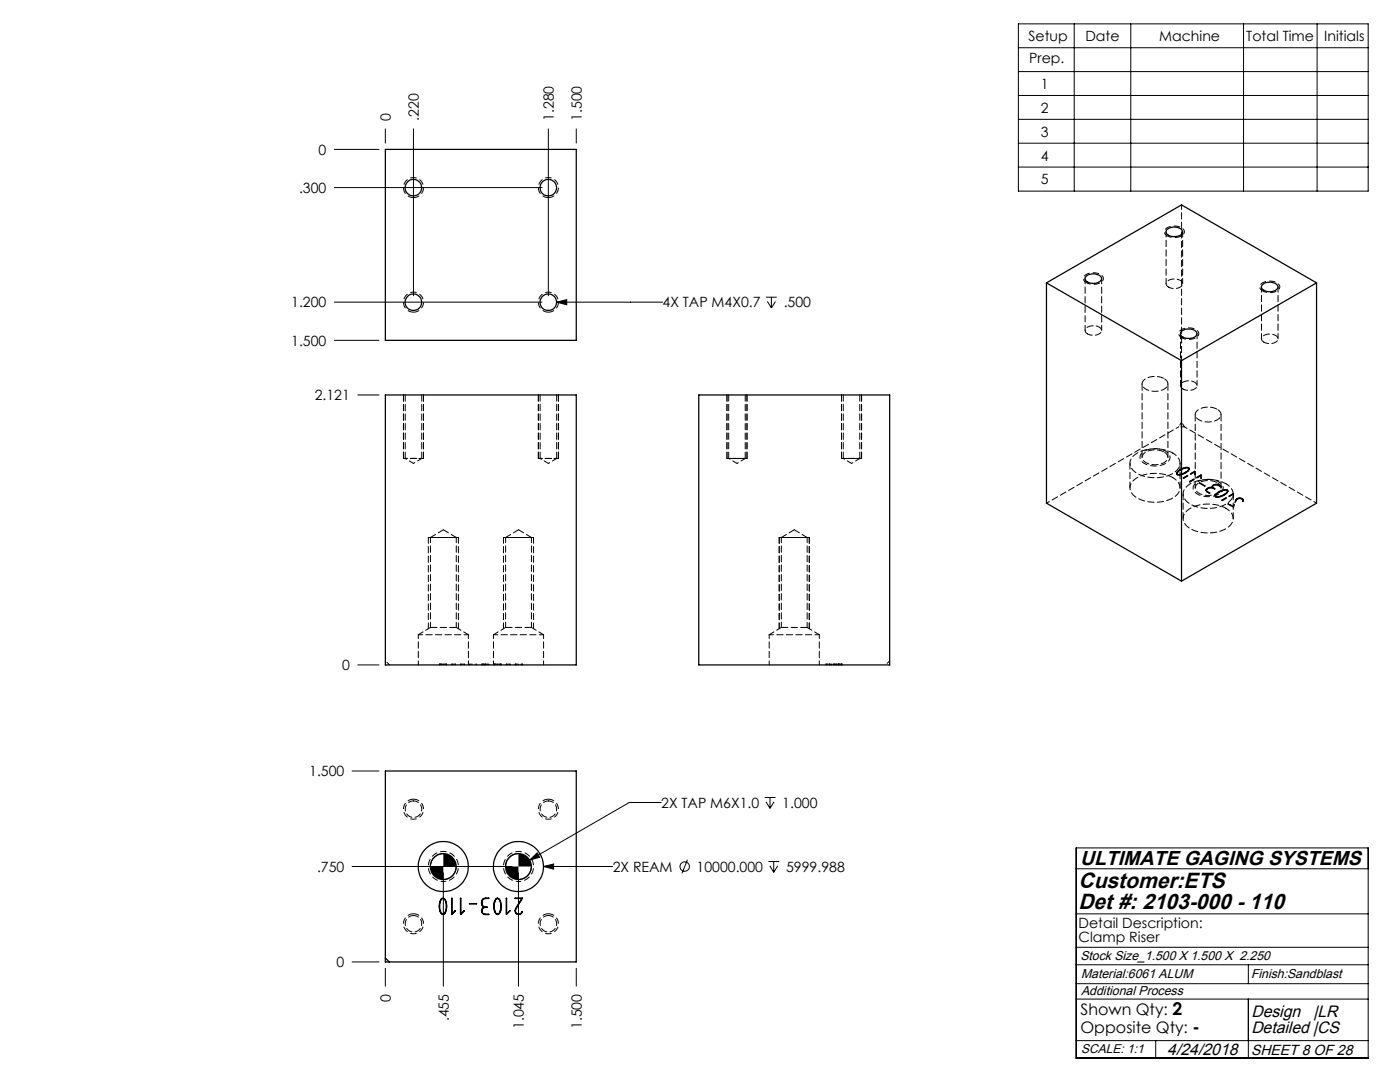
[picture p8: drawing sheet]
<svg xmlns="http://www.w3.org/2000/svg" width="279mm" height="216mm" viewBox="0 0 279 216" stroke-linecap="round" stroke-linejoin="round" font-family="sans-serif">
<g fill="none" stroke="#000" stroke-width=".2">
<path d="M203.2 4.8h69.9v33.3h-69.9zM203.2 9.5h69.9M203.2 14.3h69.9M203.2 19.1h69.9M214.4 4.8v33.3M225.7 4.8v33.3M248.2 4.8v33.3M262.9 4.8v33.3M66.7 29.8h8.9M66.7 37.4h41.5M76.9 25.7v2.8M82.5 25.7v33.3"/>
<path d="M109.4 25.7v33.3M115 25.7v2.8M203.2 23.8h69.9M203.2 28.6h69.9M203.2 33.3h69.9M152.9 59.3h2.1M154 59.3v2.2M66.7 60.3h41.5M66.7 67.9h8.9M71.4 78.8h4.2M111.1 60.3l2-.5v1zM111.1 60.3h21.1"/>
<path d="M153.1 60.1l.9 1.4M154.8 60.1l-.8 1.4M71.4 132.7h4.2M70.3 153.8h5.3M152.6 159.1h2.2M152.9 160l.8 1.3M153.7 159.1v2.2M154.5 160l-.8 1.3M70.3 172.9h31.9M88.5 174.2v22.6M88.5 170.3a2.59 2.59 0 0 0-2.6 2.6M91.1 172.9a2.58 2.58 0 0 1-2.6 2.6"/>
<path d="M103.5 170.3a2.65 2.65 0 0 0-2.6 2.6M103.5 174.2v22.6M105.7 171.6l1.5-1.4 .5 .9zM106 172.9a2.58 2.58 0 0 1-2.5 2.6M108.5 172.9l2-.5v1zM108.5 172.9h13.8M131.9 160.1h-6.3l-19.9 11.5M137.2 171.6l-1.1 2.7M153.4 171.9h2.1M153.6 172.8l.8 1.3M154.4 171.9v2.2M155.2 172.8l-.8 1.3"/>
<path d="M214.8 169.2h58.3v41.9h-58.3zM214.8 173.4h58.3M70.3 191.9h5.3M76.9 193.2v3.6M115 193.2v3.6M214.8 196.3h58.3M214.8 192.5h58.3M214.8 189h58.3M214.8 199.4h58.3M214.8 182.4h58.3M249.1 192.5v3.8M249.1 199.4v11.7"/>
<path d="M214.8 207.6h58.3M230.6 207.6v3.5"/>
<circle cx="136.6" cy="172.9" r=".94"/>
</g>
<path d="M216.8 56.4a.94 .94 0 0 1-.6-1.1 .94 .94 0 0 1 1-.7 2.35 2.35 0 0 1 3 .9 1.84 1.84 0 0 1-2.3 1.2l-1.1-.3M233 47.1a.94 .94 0 0 1-.6-1.1 .94 .94 0 0 1 1-.7 2.35 2.35 0 0 1 3 .9 1.84 1.84 0 0 1-2.4 1.2l-1-.3M252 58.1a.94 .94 0 0 1-.6-1.1 .94 .94 0 0 1 1-.8 2.35 2.35 0 0 1 3 1 1.84 1.84 0 0 1-2.3 1.2l-1.1-.3M235.8 67.4a.94 .94 0 0 1-.5-1.1 .94 .94 0 0 1 .9-.7 2.35 2.35 0 0 1 3 .9 1.84 1.84 0 0 1-2.3 1.2l-1.1-.3" fill="none" stroke="#000" stroke-width=".2" stroke-dasharray="1.3 .6" stroke-dashoffset=".4" stroke-linecap="butt"/>
<path d="M232.6 90a4.1 4.1 0 0 0-5 .8 1.53 1.53 0 0 0 1.4 1.9 4 4 0 0 0 4.4-1 1.28 1.28 0 0 0-.8-1.7M243.2 96.1a4.1 4.1 0 0 0-5 .8 1.53 1.53 0 0 0 1.4 2 4 4 0 0 0 4.4-1 1.28 1.28 0 0 0-.8-1.8M88.5 175.9a3 3 0 0 1-2.7-4.4 3 3 0 0 1 5.2-.2 3 3 0 0 1-2.3 4.6h-.2M103.5 175.9a3 3 0 0 1-2.7-4.4 3 3 0 0 1 5.2-.2 3 3 0 0 1-2.3 4.6h-.2" fill="none" stroke="#000" stroke-width=".2" stroke-dasharray="1.3 .6" stroke-dashoffset=".7" stroke-linecap="butt"/>
<path d="M82.5 39.4a2 2 0 0 1-1.7-2.9 2 2 0 0 1 3.4-.2 2 2 0 0 1-1.5 3.1h-.2M109.4 39.4a2 2 0 0 1-1.7-2.9 2 2 0 0 1 3.4-.2 2 2 0 0 1-1.5 3.1h-.2M82.5 62.3a2 2 0 0 1-1.7-3 2 2 0 0 1 3.4-.1 2 2 0 0 1-1.5 3.1h-.2M109.4 62.3a2 2 0 0 1-1.7-3 2 2 0 0 1 3.4-.1 2 2 0 0 1-1.5 3.1h-.2M82.5 159.5a2 2 0 0 0-1.7 2.9 2 2 0 0 0 3.4 .2 2 2 0 0 0-1.5-3.1h-.2M109.4 159.5a2 2 0 0 0-1.7 2.9 2 2 0 0 0 3.4 .2 2 2 0 0 0-1.5-3.1h-.2M82.5 182.3a2 2 0 0 0-1.7 3 2 2 0 0 0 3.4 .1 2 2 0 0 0-1.5-3.1h-.2M109.4 182.3a2 2 0 0 0-1.7 3 2 2 0 0 0 3.4 .1 2 2 0 0 0-1.5-3.1h-.2" fill="none" stroke="#000" stroke-width=".2" stroke-dasharray="1.3 .6" stroke-dashoffset=".1" stroke-linecap="butt"/>
<g fill="none" stroke="#000" stroke-width=".2" stroke-dasharray="1.3 .6">
<path d="M80.5 78.8v12.7M80.9 78.8v12.7M84.5 78.8v12.7M107.4 78.8v12.7M107.8 78.8v12.7M111.4 78.8v12.7M145.1 78.8v12.7M145.4 78.8v12.7M149.1 78.8v12.7M167.9 78.8v12.7M168.3 78.8v12.7M171.9 78.8v12.7"/>
<path d="M227.9 76.6v14.6M84.2 91.5v-12.7M111.1 91.5v-12.7M148.7 91.5v-12.7M171.6 91.5v-12.7M233.1 91.2v-14.6M234.8 94.4v.2M234.8 94.4v.1M234.8 94.4l.1 .2M234.8 94.6l.1 .1M234.9 94.4v.2M234.9 94.6v.1"/>
<path d="M235 94.6v.1M235 94.7l-.1-.1 .2-.4M235 94.6l-.1-.1 .2-.4M235 94v.1M235 94l-.2 .4M235 94.1l-.2 .4M235.1 94.1v.1M235.1 94.2l.4-.3M235.1 94.1l.4-.4M235.5 93.7v.1M235.5 93.7l-.5 .3M235.5 93.8l-.5 .3"/>
<path d="M235.5 93.7v.2M235.5 93.9l.2-.2M235.5 93.7l.2-.1M235.6 93.6v.1M235.6 93.6l-.1 .1M235.6 93.7l-.1 .1M235.7 93.6v.1M235.9 94.6v.1M235.9 94.5v.1M236.2 95.3v.1M236.2 95.4v.1M236.3 93.4v.1"/>
<path d="M236.5 94.3v.1M236.5 94.4l-.6 .2M236.5 94.3l-.6 .2M236.5 94.3l.2-.1M236.5 94.4l.2-.1M236.6 94.2v.1M236.6 94.3l-.1 .1M236.6 94.2l-.1 .1M236.7 94.2v.1M236.7 94.2l.4-.3M236.7 94.3l.4-.3M237.1 93.8v.2"/>
<path d="M237.1 94l-.5 .3M237.1 93.8l-.5 .4M237.1 93.9v.1M237.1 93.9l.3-.4M237.1 94l.3-.4M237.2 93.3v.1M237.2 93.4l.1 .2-.2 .4M237.2 93.3l.1 .2-.2 .3M237.3 93.6v-.1M237.3 93.5l-.1-.1M237.3 93.4l-.1-.1M237.4 93.5v.1"/>
<path d="M237.4 93.5h-.1M237.4 93.6h-.1M237.4 93.6v-.1M237.4 96l.1 .1M237.4 96.2h.1M237.4 96v.2M237.5 96.1v.1M238.4 94.6h.1M238.4 94.7h.1M238.4 94.6v.1M238.4 94.1v.5M238.4 94v.1"/>
<path d="M238.5 94.6v.1M238.5 94.6v-.5M238.5 94.1l-.1-.1M238.5 94.2l-.1-.1M238.5 82.7v14.7M239.4 96.3v.2M239.5 96.3v.1M239.5 96.3h-.1M239.5 96.4l-.1 .1M239.7 95.3h.1M239.7 95.4h.1M239.7 95.3v.1"/>
<path d="M239.7 94.8v.5M239.7 94.8v.1M239.7 95.3v-.5M239.7 94.8h.1M239.7 94.9h.1M240.4 97h.1M240.4 96.9v.1M240.4 96.9h.1M240.5 96.9v.1M240.7 97.8v.1M240.7 97.8l.2 .3M240.7 97.9l.2 .3"/>
<path d="M240.7 97.8h.1M240.7 97.9h.1M240.7 97.8l.3-.3M240.7 97.9l.3-.3M240.9 98.2l.5 .3M240.9 98.1l.5 .3M240.9 98.1v.1M240.9 97.4v.1M240.9 97.4l-.2 .3M240.9 97.5l-.2 .2M241 98.1v.1M241 98.1l-.3-.3"/>
<path d="M241 98.2l-.3-.3M241 97.5v.1M241 97.5l.2-.1M241 97.6l.2-.1M241.1 97.3v.1M241.1 97.3l-.2 .1M241.1 97.4l-.2 .1M241.2 97.4v.1M241.2 97.4l.5-.2M241.2 97.5l.5-.1M241.4 98.4v.1M241.4 98.5v-.1"/>
<path d="M241.4 98.4v-.1M241.4 98.3l-.4-.2M241.4 98.3v.1M241.4 98.4l-.4-.2M241.7 97.2v.2M241.7 97.2l.4 .1M241.7 97.4h.4M241.9 97v.2M242 97v.2M242 97.1v.1M242 97.1v-.1M242 97.2v-.1"/>
<path d="M242 97.3v.1M242 97l.2-.2M242 97l.2-.1M242.1 97.3l.3 .2M242.1 97.4l.3 .2M242.1 97.3v.1M242.1 97.3l-.1-.2M242.1 97.4l-.1-.2M242.1 96.7v.2M242.1 96.7l-.2 .3 .1 .3M242.1 96.9l-.2 .2 .1 .3M242.2 96.8v.1"/>
<path d="M242.2 96.8l.5-.1M242.2 96.9l.5-.1M242.4 97.5v.1M242.4 97.5h.1M242.4 97.6h.1M242.4 97.5l-.3-.2M242.4 97.6l-.3-.2M242.5 98.9v.1M242.5 98.9l.1 .2M242.5 99l.1 .2M242.6 98.9v.1M242.6 99.1v.1"/>
<path d="M242.7 96.7v.1M242.7 96.7l.4 .1M242.7 96.8l.4 .1M242.7 99v.2M242.7 99.2l-.1-.2 .2-.4M242.7 99l-.1-.1 .2-.4M242.7 98.5v.1M242.7 98.5l-.2 .4M242.7 98.6l-.2 .4M242.8 98.5v.1M242.8 98.6l.4-.3M243.1 96.8l.5 .3"/>
<path d="M243.1 96.9l.5 .3M243.1 96.8v.1M243.2 98.2v.1M243.2 98.2l-.5 .3M243.2 98.3l-.5 .3M243.2 96.7v.1M243.2 98.3l.2-.1M243.2 98.2l.2-.1M243.3 98.1v.1M243.3 98.1l-.1 .1M243.3 98.2l-.1 .1M243.4 98.1v.1"/>
<path d="M243.6 99v.1M243.6 97.1v.1M243.6 97.1l.1-.1M243.6 97.2l.1-.1M243.7 97.4v-14.7M243.7 97v.1M243.7 97l-.5-.3M243.7 97.1l-.5-.3M243.9 99.8h.1M243.9 99.9h.1M243.9 99.8v.1M244 97.8v.1"/>
<path d="M244.2 98.7v.1M244.2 98.8l-.6 .3M244.2 98.7l-.6 .3M244.2 98.8v.1M244.2 98.8l.2-.1M244.2 98.9l.2-.1M244.3 98.6v.1M244.3 98.7l-.1 .1M244.3 98.6l-.1 .1M244.4 98.7v.1M244.4 98.7l.4-.4M244.4 98.8l.4-.4"/>
<path d="M244.8 98.3v.1M244.8 98.4l-.5 .3M244.8 98.3l-.5 .3M244.8 98.3l.3-.3M244.8 98.4l.3-.3M244.9 97.8v.1M244.9 97.9l.1 .1-.2 .4M244.9 97.8l.1 .1-.2 .4M244.9 97.7v.1M245 98.1v-.2M245 97.9l-.1-.1M245 97.9l-.1-.2"/>
<path d="M245.1 98v.1M245.1 98l-.1-.1M245.1 98.1l-.1-.1M245.1 98v-.1M246.1 99.1h.1M246.1 99.2h.1M246.1 99.1v.1M246.1 98.5v.6M246.1 98.5v.1M246.2 99.1v.1M246.2 99.1v-.6M246.2 98.5h-.1"/>
<path d="M246.2 98.6h-.1M246.7 99.7v.1M246.7 99.7l.2-.2M246.7 99.8l.2-.2M246.9 99.5v.1M246.9 99.5l-.2 .2M246.9 99.6l-.2 .2M247.4 99.3v.1M247.4 99.3l-.5 .2M247.4 99.4l-.5 .2M247.9 99.5v.1M247.9 99.5l.2 .2-.1 .2"/>
<path d="M247.9 99.6l.2 .2-.1 .2M247.9 99.5l-.5-.2M247.9 99.6l-.5-.2M248 100h.1M248 100v.1M248 99.9v.1M248 100l.1-.3M248.1 99.9v-.1M248.1 99.7v.1M248.1 99.7l-.2-.2M248.1 99.8l-.2-.2M91.1 107.3h-5.2"/>
<path d="M106.1 107.3h-5.2M161.1 107.3h-5.2M245.1 100.5v.1M245.1 100.5h.1M245.1 100.6h.1M246.1 101v.1M246.1 101.1v.1M248 100.1h.1M248 100.1l.1-.2M85.9 125.2h5.2M87.7 132.5h.1M87.7 132.5v.2"/>
<path d="M87.8 132.5v.2M87.8 132.5h.3M87.9 132.5v.2M88 132.5h-.1M88.1 132.5h.3M88.1 132.5v.2M88.4 132.5v.2M88.4 132.5h.6M88.8 132.5v.2M89 132.5v.2M89 132.5h.2M89.1 132.5v.2"/>
<path d="M89.2 132.5v.2M90.2 132.5v.2M90.2 132.5h.1M90.9 132.5v.2M90.9 132.5h.1M91.9 132.5v.2M91.9 132.5h.1M92 132.5v.2M92.6 132.5h.1M92.6 132.5v.2M92.7 132.5v.2M93.7 132.5v.2"/>
<path d="M95.1 132.5v.2M96.1 132.5h.3M96.1 132.5v.2M96.2 132.5v.2M96.4 132.5v.2M96.4 132.5h.5M96.6 132.5v.2M96.8 132.5v.2M96.9 132.5v.2M97.2 132.5v.2M97.6 132.5v.2M98.6 132.5h.1"/>
<path d="M98.6 132.5v.2M98.7 132.5h.2M98.7 132.5v.2M98.9 132.5h-.2M98.9 132.5h.4M98.9 132.5v.2M99.3 132.5h.6M99.3 132.5v.2M99.7 132.5v.2M99.9 132.5v.2M99.9 132.5h.1M100 132.5v.2"/>
<path d="M100.9 125.2h5.2M101 132.5h.1M101 132.5v.2M101.1 132.5v.2M101.8 132.5h.1M101.8 132.5v.2M102.8 132.5v.2M102.9 132.5v.2M103 132.5v.2M103.5 132.5v.2M104 132.5v.2M104.2 132.5v.2"/>
<path d="M104.3 132.5v.2M155.9 125.2h5.2M164.8 132.5v.2M164.9 132.5v.2M165 132.5v.2M165.1 132.5v.2M165.6 132.5v.2M165.9 132.5v.2M166.3 132.5v.2M166.4 132.5v.2M166.6 132.5v.2M166.7 132.5v.2"/>
<path d="M166.8 132.5v.2M166.9 132.5v.2M166.9 132.5h.4M167.3 132.5v.2M167.3 132.5h.1M167.3 132.5h.2M167.4 132.5v.2M167.5 132.5h.1M167.5 132.5v.2M167.5 132.5h.4M167.6 132.5v.2M167.8 132.5v.2"/>
<path d="M167.9 132.5v.2M167.9 132.5h.2M168 132.5v.2M168 132.5h.1M168.1 132.5v.2"/>
</g>
<g fill="none" stroke="#000" stroke-width=".2" stroke-dasharray="1.3 .6" stroke-dashoffset=".5">
<path d="M80.5 91.5h4M107.4 91.5h4M145.1 91.5h4M167.9 91.5h4M234.9 94.6h1M234.9 94.7h1M235.9 94.6l-.9 .1M235.9 94.5l-.9 .1M236.3 93.5l.9-.1M236.3 93.4l.9-.1M237.2 93.3l-.9 .1M237.2 93.4l-.9 .1"/>
<path d="M242 97.3h-.9M242 97.4h-.9M242.6 99.1l1-.1M242.6 99.2l1-.1M243.2 96.7l-.6-.1-.5 .1M243.2 96.8l-.6-.1-.5 .2M243.6 99.1l-.9 .1M243.6 99h-.9M244 97.9h.9M244 97.8h.9M244.9 97.7l-.9 .1M244.9 97.8l-.9 .1"/>
<path d="M246.9 99.5l.6-.1 .4 .1M246.9 99.6l.6-.1 .4 .1M91.5 107.3h-6M106.5 107.3h-6M161.5 107.3h-6M83.5 126.7v6M93.5 132.7v-6M98.5 126.7v6M108.5 132.7v-6M153.5 126.7v6M163.5 132.7v-6M164.8 132.5h2.1"/>
</g>
<g fill="none" stroke="#000" stroke-width=".2" stroke-dasharray="1.3 .6" stroke-dashoffset=".1">
<path d="M225.5 92.4v4.9M235.5 97.3v-4.9M236.1 98.6v4.9M88.5 105.7l-2.6 1.6M91.1 107.3l-2.6-1.6M103.5 105.7l-2.6 1.6M106.1 107.3l-2.6-1.6M158.5 105.7l-2.6 1.6M161.1 107.3l-2.6-1.6M246.1 103.5v-4.9M85.5 125.5v-18.2M91.5 125.5v-18.2"/>
<path d="M100.5 125.5v-18.2M106.5 125.5v-18.2M155.5 125.5v-18.2M161.5 125.5v-18.2"/>
</g>
<g fill="#000">
<path d="M111.1 60.3l2 .5v-1zM108.5 172.9l2 .5v-1zM105.7 171.6l2-.5-.5-.9z"/>
<path d="M85.9 172.9a2.58 2.58 0 0 0 2.6 2.6v-2.6zM88.5 170.3v2.6h2.6a2.58 2.58 0 0 0-2.6-2.6zM100.9 172.9a2.58 2.58 0 0 0 2.6 2.6v-2.6zM103.5 170.3v2.6h2.5a2.58 2.58 0 0 0-2.5-2.6z"/>
</g>
<g fill="none" stroke="#000" stroke-width=".25">
<path d="M76.9 29.8h38.1v38.1h-38.1zM208.8 56.4l27-15.5 26.9 15.5M208.8 56.4l27 15.6M208.8 56.4v44l27 15.6M216.7 55.2a2.11 2.11 0 0 1 3.1 .3 1.38 1.38 0 0 1-1.7 1.1 1.15 1.15 0 0 1-1.5-1.3zM232.9 45.8a2.19 2.19 0 0 1 3.1 .3 1.13 1.13 0 0 1-1.5 1.1 1.36 1.36 0 0 1-1.8-1.1zM251.9 56.8a2.11 2.11 0 0 1 3.1 .3 1.38 1.38 0 0 1-1.7 1.1 1.15 1.15 0 0 1-1.5-1.2zM262.7 56.4v44l-26.9 15.6M262.7 56.4l-26.9 15.6M76.9 78.8h38.1v53.9h-38.1zM139.5 78.8h38.1v53.9h-38.1zM235.8 72v44"/>
<path d="M235.9 66a2.24 2.24 0 0 1 3 .4 1.34 1.34 0 0 1-1.8 1.1 1.32 1.32 0 0 1-1.5-1zM76.9 153.8h38.1v38.1h-38.1zM88 179.4l.4-.2a1.85 1.85 0 0 1 .7 2.2l-.1 .3a.7 .7 0 0 1-.9 .7 2.89 2.89 0 0 1-.1-3zM88.2 179.4l.2-.1a2.06 2.06 0 0 1 .6 2.4l-.3 .6a.76 .76 0 0 1-.9-.9v-1.4zM90.1 179.2l.1 3.2 .7-.6-.7 .6zM91.9 179.2l.1 3.2 .7-.6-.7 .6h-.1zM96.3 179.4l.4-.2h.8l-.6 .1a.86 .86 0 0 0-.7 1 .86 .86 0 0 0 1 .7 .76 .76 0 0 0-.9 .3 .76 .76 0 0 0 0 .9l.3 .2h.9a1.21 1.21 0 0 1-1.2-.2 .74 .74 0 0 1 .3-1.2 1.02 1.02 0 0 1-.3-1.6zM99.1 179.4l.2-.1a1.81 1.81 0 0 1 .6 2 .88 .88 0 0 1-.8 1.1 2.69 2.69 0 0 1 0-3zM99.1 179.2h.2a1.92 1.92 0 0 1 .7 2.2l-.1 .3a.7 .7 0 0 1-.9 .7 2.58 2.58 0 0 1 .1-3.2zM101 179.2l.1 3.2 .7-.6-.7 .6zM102.8 179.2h1.5l-1.3 2.1a.68 .68 0 0 0 .2 1.1 .68 .68 0 0 0 1-.5 .72 .72 0 0 1-1 .5 .72 .72 0 0 1-.3-1.1l1.2-2zM76.9 191.2l.8 .7"/>
<path d="M93.7 180.3h1.4z"/>
<circle cx="82.5" cy="37.4" r="1.65"/>
<circle cx="109.4" cy="37.4" r="1.65"/>
<circle cx="82.5" cy="60.3" r="1.65"/>
<circle cx="109.4" cy="60.3" r="1.65"/>
<circle cx="88.5" cy="172.9" r="2.58"/>
<circle cx="88.5" cy="172.9" r="5"/>
<circle cx="103.5" cy="172.9" r="2.58"/>
<circle cx="103.5" cy="172.9" r="5"/>
</g>
<path d="M80.9 91.5h1.6M82.5 91.5h1.7M107.8 91.5h1.6M109.4 91.5h1.7M246.1 101.1l.6-1.4M246.1 101.2l.6-1.4" fill="none" stroke="#000" stroke-width=".2" stroke-dasharray="1.3 .6" stroke-dashoffset=".8"/>
<path d="M234 90.4a2.14 2.14 0 0 1 1.5 2 2.14 2.14 0 0 1-1.4 2 7.4 7.4 0 0 1-7.9-.5 2 2 0 0 1 .5-3.3 7.7 7.7 0 0 1 7.3-.2M234 95.3a2.14 2.14 0 0 1 1.5 2 2.14 2.14 0 0 1-1.4 2 7.4 7.4 0 0 1-7.9-.5 2 2 0 0 1 .5-3.3 7.7 7.7 0 0 1 7.3-.2M244.6 96.5a2.14 2.14 0 0 1 1.5 2 2.14 2.14 0 0 1-1.4 2 7.4 7.4 0 0 1-7.9-.5 2 2 0 0 1 .5-3.3 7.7 7.7 0 0 1 7.3-.2M244.6 101.4a2.14 2.14 0 0 1 1.5 2 2.14 2.14 0 0 1-1.4 2 7.4 7.4 0 0 1-7.9-.5 2 2 0 0 1 .5-3.3 7.7 7.7 0 0 1 7.3-.2M93.5 126.7h-10M108.5 126.7h-10M163.5 126.7h-10" fill="none" stroke="#000" stroke-width=".2" stroke-dasharray="1.3 .6" stroke-dashoffset=".4"/>
<path d="M246.7 99.7l-.6 1.3M246.7 99.8l-.6 1.3M93.7 132.5h1.4M102.8 132.5h1.5" fill="none" stroke="#000" stroke-width=".2" stroke-dasharray="1.3 .6" stroke-dashoffset=".7"/>
<g fill="none" stroke="#000" stroke-width=".2" stroke-dasharray="1.3 .6" stroke-dashoffset=".3">
<path d="M233.2 57.3a2.17 2.17 0 0 0 2.8-.5 1.28 1.28 0 0 0-1.7-1.1 1.21 1.21 0 0 0-1.5 1.2l.4 .4M217 66.6a2.17 2.17 0 0 0 2.8-.5 1.28 1.28 0 0 0-1.6-1.1 1.21 1.21 0 0 0-1.6 1.2l.4 .4M235.8 72v-31.1M236.1 77.6a2.17 2.17 0 0 0 2.8-.5 1.28 1.28 0 0 0-1.7-1.1 1.21 1.21 0 0 0-1.6 1.2l.5 .4M252.2 68.3a2.17 2.17 0 0 0 2.8-.5 1.28 1.28 0 0 0-1.6-1.1 1.21 1.21 0 0 0-1.6 1.1l.4 .5M235.7 93.7l.6-.2M235.7 93.6l.6-.2M235.9 94.6l.6-.3M235.9 94.7l.6-.3M236.2 95.4l2.2-1.3M236.2 95.5l2.2-1.3M236.3 93.4l-.7 .2"/>
<path d="M236.3 93.5l-.7 .2M237.5 96.1l2.2-1.3M237.5 96.2l2.2-1.3M238.4 94l-2.2 1.3M238.4 94.1l-2.2 1.3M239.7 94.8l-2.3 1.2M239.7 94.9l-2.3 1.3M243.4 98.2l.6-.3M243.4 98.1l.6-.3M243.6 99l.6-.2M243.6 99.1l.6-.2M243.9 99.8l2.2-1.3"/>
<path d="M243.9 99.9l2.2-1.3M244 97.8l-.7 .3M244 97.9l-.7 .3M246.1 98.5l-2.2 1.3M246.1 98.6l-2.2 1.3M90.2 132.5h.7M92 132.5h.6M96.9 132.5h.7M101.1 132.5h.7"/>
</g>
<g fill="none" stroke="#000" stroke-width=".2" stroke-dasharray="1.3 .6" stroke-dashoffset=".6">
<path d="M235.3 85.2l-26.4 15.2M235.8 84.2l-.5 1M236.4 85.2h-1.1M236.4 85.2l-.6-1M239.4 96.5l1 .5M239.4 96.3l1 .6M240.5 96.9l-1-.6M240.5 97l-1-.6M245.1 100.5l1 .6M245.1 100.6l1 .6M246.1 101l-1-.5M246.1 101.1l-1-.5"/>
<path d="M262.7 100.4l-26.3-15.2M77.7 132.7l-.8-.8M177.6 131.9l-.8 .8"/>
</g>
<path d="M80.9 91.5l1.6 1M82.5 92.5l1.7-1M107.8 91.5l1.6 1M109.4 92.5l1.7-1M145.4 91.5l1.7 1M147.1 92.5l1.6-1M168.3 91.5l1.6 1M169.9 92.5l1.7-1" fill="none" stroke="#000" stroke-width=".2" stroke-dasharray="1.3 .6" stroke-dashoffset="1"/>
<g fill="none" stroke="#000" stroke-width=".2" stroke-dasharray="1.3 .6" stroke-dashoffset=".2">
<path d="M216.6 55.6v10.3M232.7 46.2v10.4M236 56.6v-10.4M251.8 57.2v10.4M219.9 66v-10.4M235.6 66.6v10.3M238.9 76.9v-10.3M255.1 67.6v-10.4M85.9 107.3v17.9M100.9 107.3v17.9M155.9 107.3v17.9M85.9 125.2l-2.4 1.5"/>
<path d="M91.1 125.2v-17.9M93.5 126.7l-2.4-1.5M100.9 125.2l-2.4 1.5M106.1 125.2v-17.9M108.5 126.7l-2.4-1.5M155.9 125.2l-2.4 1.5M161.1 125.2v-17.9M163.5 126.7l-2.4-1.5M82.5 159.8a1.65 1.65 0 0 1 1.5 2.4 1.65 1.65 0 0 1-2.8 .3 1.65 1.65 0 0 1 1-2.7h.3M109.4 159.8a1.65 1.65 0 0 1 1.5 2.4 1.65 1.65 0 0 1-2.8 .3 1.65 1.65 0 0 1 1.1-2.7h.2M82.5 182.7a1.65 1.65 0 0 1 1.5 2.4 1.65 1.65 0 0 1-2.8 .2 1.65 1.65 0 0 1 1-2.6h.3M109.4 182.7a1.65 1.65 0 0 1 1.5 2.4 1.65 1.65 0 0 1-2.8 .2 1.65 1.65 0 0 1 1.1-2.6h.2"/>
</g>
<path d="M232.3 75.5a1.16 1.16 0 0 1 .8 1.3 1.16 1.16 0 0 1-1.1 1 3.3 3.3 0 0 1-4-.9 1.55 1.55 0 0 1 1.6-1.7 4 4 0 0 1 2.7 .3M145.4 91.5h3.3M168.3 91.5h3.3M232.3 90.2a3.6 3.6 0 0 0-4.2 .5 1.31 1.31 0 0 0 1.2 1.9 3.3 3.3 0 0 0 3.7-1l.1-.5-.2-.4-.6-.5M242.9 96.3a3.6 3.6 0 0 0-4.2 .6 1.31 1.31 0 0 0 1.2 1.8 3.3 3.3 0 0 0 3.7-1l.1-.4-.2-.4-.6-.6M242.9 81.7a1.16 1.16 0 0 1 .8 1.2 1.16 1.16 0 0 1-1 1 3.3 3.3 0 0 1-4.1-.9 1.55 1.55 0 0 1 1.6-1.7 4 4 0 0 1 2.7 .4" fill="none" stroke="#000" stroke-width=".2" stroke-dasharray="1.3 .6" stroke-dashoffset="-.1"/>
<g font-size="4.4">
<text x="215.2" y="177.1">Customer:ETS</text>
<text x="215.2" y="181.4">Det #: 2103-000 - 110</text>
</g>
<text font-size="4" x="215.5" y="172.6">ULTIMATE GAGING SYSTEMS</text>
<g font-size="3.3">
<text x="249.7" y="202.9">Design</text>
<text x="262.1" y="202.9">|LR</text>
<text x="249.7" y="206.1">Detailed |CS</text>
<text x="233" y="210.4">4/24/2018</text>
</g>
<g font-size="3.2">
<text x="215.6" y="202.6">Shown Qty: 2</text>
<text x="215.6" y="206.1">Opposite Qty: -</text>
</g>
<text font-size="2.9" x="249.7" y="210.4">SHEET 8 OF 28</text>
<g font-size="2.8">
<text x="205.3" y="8.1">Setup</text>
<text x="216.6" y="8.1">Date</text>
<text x="231.3" y="8.1">Machine</text>
<text x="248.7" y="8.1">Total Time</text>
<text x="264.3" y="8.1">Initials</text>
<text x="205.4" y="12.7">Prep.</text>
<text x="207.7" y="17.7">1</text>
<text x="207.7" y="22.5">2</text>
<text x="78" y="24.1" transform="rotate(-90 78 24.1)">0</text>
<text x="83.6" y="24.1" transform="rotate(-90 83.6 24.1)">.220</text>
<text x="110.5" y="24.1" transform="rotate(-90 110.5 24.1)">1.280</text>
<text x="116.1" y="24.1" transform="rotate(-90 116.1 24.1)">1.500</text>
<text x="207.7" y="27.3">3</text>
<text x="63.6" y="30.9">0</text>
<text x="207.7" y="32">4</text>
<text x="59.7" y="38.5">.300</text>
<text x="207.7" y="36.7">5</text>
<text x="58.1" y="61.4">1.200</text>
<text x="132.2" y="61.4">4X TAP M4X0.7</text>
<text x="156.4" y="61.4">.500</text>
<text x="58.1" y="69">1.500</text>
<text x="62.8" y="79.8">2.121</text>
<text x="68.3" y="133.7">0</text>
<text x="61.7" y="154.9">1.500</text>
<text x="132" y="161.2">2X TAP M6X1.0</text>
<text x="156.1" y="161.2">1.000</text>
<text x="63.3" y="174">.750</text>
<text x="122.3" y="174">2X REAM</text>
<text x="139" y="174">10000.000</text>
<text x="156.9" y="174">5999.988</text>
<text x="215.2" y="185.1">Detail Description:</text>
<text x="215.2" y="188">Clamp Riser</text>
<text x="67.2" y="193">0</text>
<text x="78" y="199.9" transform="rotate(-90 78 199.9)">0</text>
<text x="89.6" y="203.8" transform="rotate(-90 89.6 203.8)">.455</text>
<text x="104.6" y="205.4" transform="rotate(-90 104.6 205.4)">1.045</text>
<text x="116.1" y="205.4" transform="rotate(-90 116.1 205.4)">1.500</text>
</g>
<g font-size="2.6">
<text x="215.6" y="191.5">Stock Size_1.500 X 1.500 X 2.250</text>
<text x="215.8" y="195.2">Material:6061 ALUM</text>
<text x="249.7" y="195.2">Finish:Sandblast</text>
<text x="215.8" y="198.6">Additional Process</text>
</g>
<text font-size="2.5" x="215.8" y="210">SCALE: 1:1</text>
</svg>
